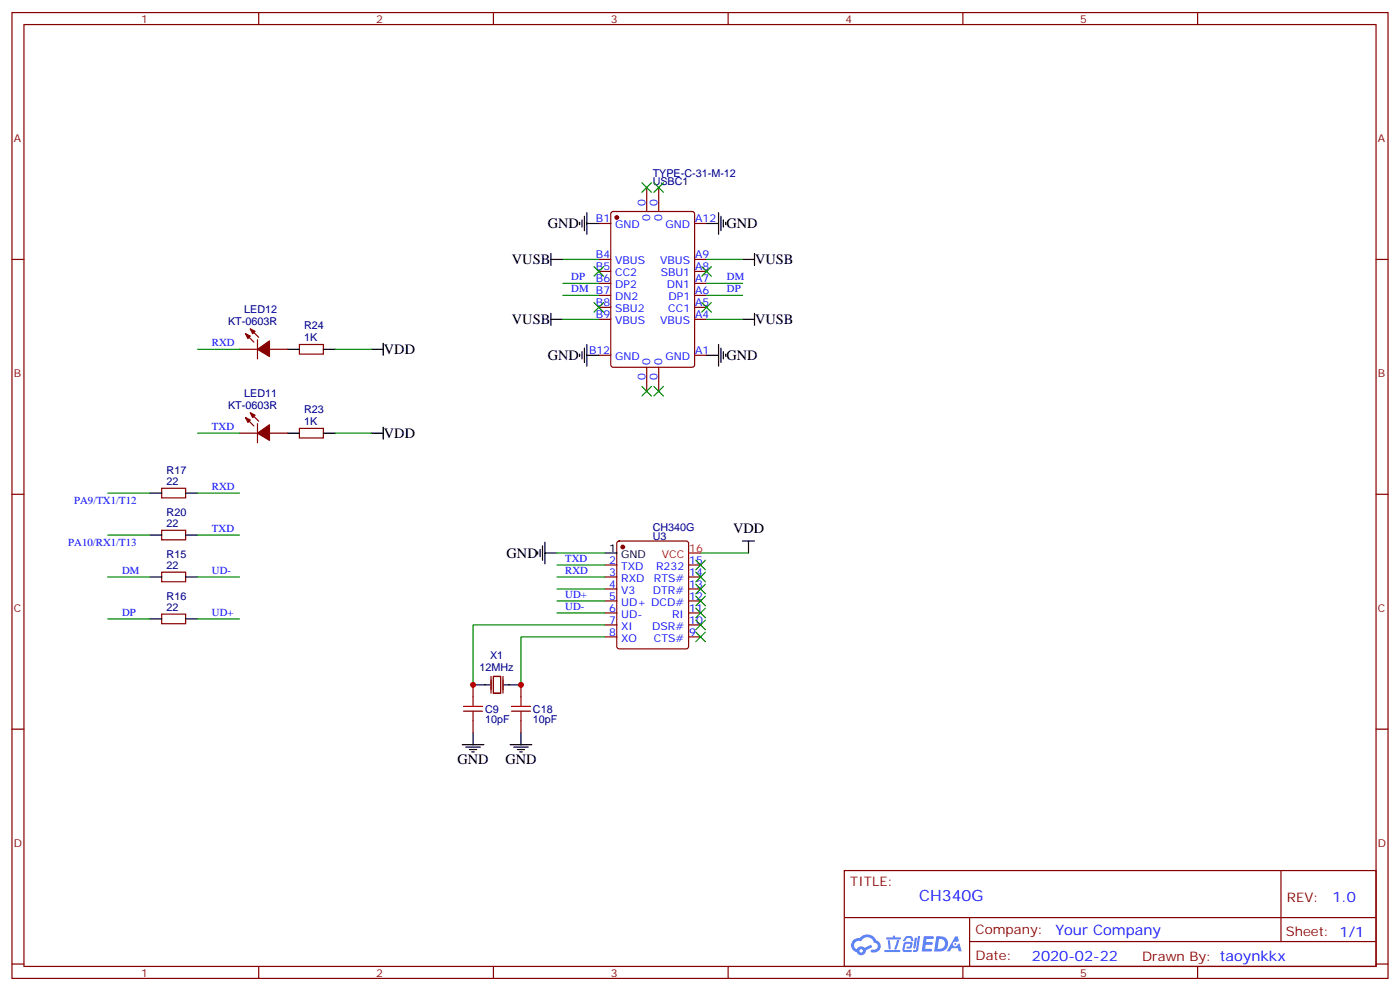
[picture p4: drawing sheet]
<svg xmlns="http://www.w3.org/2000/svg" width="412mm" height="292mm" viewBox="0 0 412 292" stroke-linecap="round" stroke-linejoin="round" font-family="sans-serif">
<g fill="none" stroke="#870000" stroke-width=".35">
<path d="M3.5 3.7h405.4v284.3h-405.4zM7.1 7.2h398.2v277.3h-398.2zM76.2 3.7v3.5M145.3 3.7v3.5M214.5 3.7v3.5M283.6 3.7v3.5M352.8 3.7v3.5M3.5 76.4h3.6M405.3 76.4h3.6M3.5 145.5h3.6M405.3 145.5h3.6M3.5 214.7h3.6"/>
<path d="M405.3 214.7h3.6M248.7 256.3h156.6v28.2h-156.6zM377.3 256.3v20.9M248.7 270.1h156.5M285.6 277.2h119.6M285.6 270.1v14.2M3.5 283.8h3.6M76.2 284.5v3.5M145.3 284.5v3.5M214.5 284.5v3.5M283.6 284.5v3.5M352.8 284.5v3.5"/>
<path d="M405.3 283.8h3.6"/>
</g>
<g fill="#5487ff">
<path d="M272.1 275.6h2.6l.3 .2-.1 .6h-2l-.1 1h1.6l.4 .4-.4 .3h-1.7l-.2 1.2 1.8 .1 .3 .3-.2 .4h-2.9z"/>
<path d="M281.4 275.7h.7l.4 1.3-.7 .3a.74 .74 0 0 0-1.1 .3 .74 .74 0 0 0 .5 1.1 .74 .74 0 0 0 .9-.7l.5-.3 .7 2.4h-.9l-.2-1h-1.9l-.5 1h-.9z"/>
<path d="M269.5 276.1h.6l-.4 2.9a.31 .31 0 0 1-.3 .3 .31 .31 0 0 1-.3-.3z"/>
<path d="M270.4 275.6h.6l-.5 4a.89 .89 0 0 1-.7 .7 .89 .89 0 0 1-.9-.3l1-.5z"/>
<path d="M266.8 275.8l.6-.2 1.2 .1 .5 1.3-.6 .1-.4-.9-1 .1a.95 .95 0 0 1-1 .8l-.1-.2z"/>
<path d="M266.4 277.5l1.8-.2a1.04 1.04 0 0 1 .6 1.1 1.04 1.04 0 0 1-.8 .9h-.7a.29 .29 0 0 1-.3-.4 .29 .29 0 0 1 .3-.2h.7l.2-.8h-1.4l-.4 1.7 1.9 .1a.29 .29 0 0 1 .3 .3 .29 .29 0 0 1-.3 .3h-2l-.4-.3 .2-2.1z"/>
<path d="M260.5 279.7h4.4a.3 .3 0 0 1 .3 .3 .3 .3 0 0 1-.3 .3h-4.3z"/>
<path d="M264.3 276.8h.6l-.5 1.6a1.02 1.02 0 0 1-.7 1.2l-.2-.3z"/>
<path d="M261.5 276.8h.6l.3 2.4-.3 .3-.3-.2z"/>
<path d="M261.1 276h1.9l.2-.5h.5l-.1 .5h1.5a.29 .29 0 0 1 .3 .3 .29 .29 0 0 1-.3 .3h-3.9z"/>
<path d="M275.8 275.6l-.6 4.5h1.4a2.27 2.27 0 0 0 2.7-2.3 2.27 2.27 0 0 0-2.7-2.2zM276.6 276.4a1.5 1.5 0 0 1 1.8 1.6 1.5 1.5 0 0 1-1.9 1.3h-.3z"/>
<path d="M251.4 276.8a2.09 2.09 0 0 0 1 3.5 1.37 1.37 0 0 0 1.5 .9 1.37 1.37 0 0 0 1.1-1.4l2-1-.5-.7-1.8 1a1.4 1.4 0 0 0-2.3 .4 1.32 1.32 0 0 1-.6-1.9 1.32 1.32 0 0 1 1.9-.4 2.02 2.02 0 0 1 2-1.3 2.02 2.02 0 0 1 1.8 1.6 1.09 1.09 0 0 1 1.1 1.4 1.09 1.09 0 0 1-1.6 .7 .41 .41 0 0 0-.5 .3 .41 .41 0 0 0 .4 .5 1.89 1.89 0 0 0 2.4-1.2 1.89 1.89 0 0 0-1.2-2.4 2.98 2.98 0 0 0-5-.6l-1 .1zM253.2 279.9a.52 .52 0 0 1 1 0 .52 .52 0 0 1-1 0z"/>
<circle cx="281.4" cy="277.9" r=".28"/>
</g>
<g fill="none" stroke="#870000" stroke-width=".35">
<path d="M190.5 55.2v7.1M194 55.2v7.1M176.4 65.8h3.5M176.4 76.4h3.5M176.4 79.9h3.5M180.2 62.5l.4-.2h23.3l.7 .4v44.7l-.5 .7h-23.5l-.6-.4-.1-44.7zM204.6 65.8h3.5M204.6 76.4h3.5M204.6 79.9h3.5M72.3 98.2l2.5 2.5M73.7 96.8l2.5 2.5M176.4 83.4h3.5"/>
<path d="M176.4 87h3.5M176.4 90.5h3.5M176.4 94h3.5M204.6 83.4h3.5M204.6 87h3.5M204.6 90.5h3.5M204.6 94h3.5M70.6 102.8h5.2M75.8 100v5.7M79.4 102.8h5.3M88.2 101.4h7v2.8h-7zM176.4 104.6h3.5"/>
<path d="M190.5 108.1v7.1M194 108.1v7.1M204.6 104.6h3.5M70.6 127.5h5.2M72.3 122.9l2.5 2.5M73.7 121.5l2.5 2.5M75.8 124.7v5.7M79.4 127.5h5.3M88.2 126.1h7v2.8h-7zM47.6 143.8h7.1v2.8h-7.1zM47.6 156.1h7.1v2.8h-7.1zM181.9 159.5l.5-.2h19.7l.7 .4v30.6l-.4 .7h-20l-.7-.4v-30.6z"/>
<path d="M47.6 168.5h7.1v2.8h-7.1zM178.2 166.3h3.5M178.2 169.9h3.5M178.2 173.4h3.5M178.2 176.9h3.5M202.8 166.3h3.6M202.8 169.9h3.6M202.8 173.4h3.6M202.8 176.9h3.6M47.6 180.8h7.1v2.8h-7.1zM144.6 199.1v5M145.3 199.1h2.2v5h-2.2z"/>
<path d="M148.2 199.1v5M178.2 180.4h3.5M178.2 184h3.5M178.2 187.5h3.5M202.8 180.4h3.6M202.8 184h3.6M202.8 187.5h3.6M139.3 201.6v3.5M139.3 212.2v3.5M153.5 201.6v3.5M153.5 212.2v3.5"/>
</g>
<g fill="#870000" stroke="#870000" stroke-width=".35">
<path d="M72.3 122.9l1.4 .7-.7 .8z"/>
<path d="M73.7 121.5l1.4 .7-.7 .7z"/>
<path d="M75.8 127.5l3.6-2.4v4.5z"/>
<path d="M72.3 98.2l1.4 .8-.7 .7z"/>
<path d="M73.7 96.8l1.4 .7-.7 .7z"/>
<path d="M75.8 102.8l3.6-2.4v4.6z"/>
<circle cx="183.4" cy="161" r=".53"/>
<circle cx="181.7" cy="64" r=".53"/>
</g>
<g fill="none" stroke="#000" stroke-width=".35">
<path d="M162.3 76.4h3.5M162.3 74.6v3.5M170.7 65.4v.7M171.4 64.7v2.2M172.2 63.7v4.2M172.9 65.8h3.5M172.9 62.6v6.4M208.1 65.8h3.6M211.7 62.6v6.4M212.4 63.7v4.2M213.1 64.7v2.2M213.8 65.4v.7"/>
<path d="M218.7 76.4h3.5M222.2 74.6v3.5M162.3 94h3.5M162.3 92.3v3.5M218.7 94h3.5M222.2 92.3v3.5M84.7 102.8h3.5M95.2 102.8h3.6M109.4 102.8h3.5M112.9 101.1v3.5M170.7 104.2v.8M171.4 103.5v2.2"/>
<path d="M172.2 102.5v4.2M172.9 104.6h3.5M172.9 101.4v6.4M208.1 104.6h3.6M211.7 101.4v6.4M212.4 102.5v4.2M213.1 103.5v2.2M213.8 104.2v.8M84.7 127.5h3.5M95.2 127.5h3.6M109.4 127.5h3.5M112.9 125.8v3.5"/>
<path d="M44.1 145.2h3.5M44.1 157.5h3.5M54.7 145.2h3.5M54.7 157.5h3.5M160.5 159.6v6.4M218.7 159.3h3.5M220.5 159.3v3.5M44.1 169.9h3.5M54.7 169.9h3.5M158.4 162.5v.7M159.1 161.7v2.2M159.8 160.7v4.2"/>
<path d="M160.5 162.8h3.5M178.2 162.8h3.5M44.1 182.2h3.5M54.7 182.2h3.5M136.2 219.3h6.3M137.2 220h4.3M139.3 201.6h5M139.3 215.7v3.6M148.5 201.6h5M150.3 219.3h6.3M151.3 220h4.3M153.5 215.7v3.6"/>
<path d="M138.3 220.7h2.1M139 221.4h.7M152.4 220.7h2.1M153.1 221.4h.7"/>
</g>
<path d="M202.8 162.8h3.6" fill="none" stroke="#f00" stroke-width=".35"/>
<path d="M136.5 209.4h5.7M136.5 208h5.7M139.3 205.1v2.9M139.3 209.4v2.8M150.6 209.4h5.7M150.6 208h5.7M153.5 205.1v2.9M153.5 209.4v2.8" fill="none" stroke="#a10000" stroke-width=".35"/>
<g fill="none" stroke="#008700" stroke-width=".35">
<path d="M165.8 76.4h10.6M208.1 76.4h10.6M165.8 83.4h10.6M165.8 87h10.6M165.8 94h10.6M208.1 83.4h10.6M208.1 87h10.6M208.1 94h10.6M58.2 102.8h12.4M98.8 102.8h10.6M58.2 127.5h12.4M98.8 127.5h10.6"/>
<path d="M31.7 145.2h12.4M31.7 157.5h12.4M58.2 145.2h12.4M58.2 157.5h12.4M31.7 169.9h12.4M58.2 169.9h12.4M164 162.8h14.2M164 166.3h14.2M164 169.9h14.2M164 173.4h14.2M164 176.9h14.2M206.4 162.8h14.1"/>
<path d="M31.7 182.2h12.4M58.2 182.2h12.4M164 180.4h14.2M178.2 184h-38.9v17.6M178.2 187.5h-24.7v14.1"/>
</g>
<g fill="#c00">
<circle cx="139.3" cy="201.6" r=".88"/>
<circle cx="153.5" cy="201.6" r=".88"/>
</g>
<g fill="#c00" stroke="#008700" stroke-width=".35">
<path d="M205 164.9l2.8 2.8zM207.8 164.9l-2.8 2.8z"/>
<path d="M205 168.5l2.8 2.8zM207.8 168.5l-2.8 2.8z"/>
<path d="M205 172l2.8 2.8zM207.8 172l-2.8 2.8z"/>
<path d="M205 175.5l2.8 2.8zM205 178.3l2.8-2.8z"/>
<path d="M205 179l2.8 2.9zM207.8 179l-2.8 2.9z"/>
<path d="M205 182.6l2.8 2.8zM205 185.4l2.8-2.8z"/>
<path d="M205 186.1l2.8 2.8zM207.8 186.1l-2.8 2.8z"/>
<path d="M189.1 53.8l2.8 2.8zM191.9 53.8l-2.8 2.8z"/>
<path d="M192.6 53.8l2.8 2.8zM195.4 53.8l-2.8 2.8z"/>
<path d="M175 78.5l2.8 2.8zM177.8 78.5l-2.8 2.8z"/>
<path d="M175 89.1l2.8 2.8zM177.8 89.1l-2.8 2.8z"/>
<path d="M206.7 78.5l2.8 2.8zM209.5 78.5l-2.8 2.8z"/>
<path d="M206.7 89.1l2.8 2.8zM209.5 89.1l-2.8 2.8z"/>
<path d="M189.1 113.8l2.8 2.8zM191.9 113.8l-2.8 2.8z"/>
<path d="M192.6 113.8l2.8 2.8zM195.4 113.8l-2.8 2.8z"/>
</g>
<text font-size="4.6" fill="#00f" x="270.8" y="265.3">CH340G</text>
<g font-size="4.2">
<text x="161.4" y="67.2">GND</text>
<text x="214" y="67.2">GND</text>
<text x="150.8" y="77.8">VUSB</text>
<text x="222.4" y="77.8">VUSB</text>
<text x="150.8" y="95.5">VUSB</text>
<text x="222.4" y="95.5">VUSB</text>
<text x="113.1" y="104.3">VDD</text>
<text x="161.4" y="106">GND</text>
<text x="214" y="106">GND</text>
<text x="113.1" y="129">VDD</text>
<text x="216" y="157.1">VDD</text>
<text x="149.2" y="164.1">GND</text>
<text x="134.8" y="224.9">GND</text>
<text x="148.9" y="224.9">GND</text>
</g>
<g font-size="4.2" fill="#00f">
<text x="392.5" y="265.6">1.0</text>
<text x="310.9" y="275.1">Your Company</text>
<text x="304" y="282.9">2020-02-22</text>
</g>
<g font-size="3.9" fill="#800">
<text x="250.5" y="260.9">TITLE:</text>
<text x="379.1" y="265.6">REV:</text>
<text x="287.4" y="275.1">Company:</text>
<text x="378.7" y="275.7">Sheet: 1/1</text>
<text x="287.4" y="282.8">Date:</text>
<text x="336.4" y="282.8">Drawn By: taoynkkx</text>
</g>
<g font-size="3.2" fill="#800">
<text x="41.6" y="6.7">1</text>
<text x="110.8" y="6.7">2</text>
<text x="179.9" y="6.7">3</text>
<text x="249.1" y="6.7">4</text>
<text x="318.2" y="6.7">5</text>
<text x="4.1" y="41.8">A</text>
<text x="405.9" y="41.8">A</text>
<text x="4.1" y="110.9">B</text>
<text x="405.9" y="110.9">B</text>
<text x="4.1" y="180.1">C</text>
<text x="405.9" y="180.1">C</text>
<text x="4.1" y="249.2">D</text>
<text x="405.9" y="249.2">D</text>
<text x="41.6" y="287.5">1</text>
<text x="110.8" y="287.5">2</text>
<text x="179.9" y="287.5">3</text>
<text x="249.1" y="287.5">4</text>
<text x="318.2" y="287.5">5</text>
</g>
<g font-size="3.2" fill="#000080">
<text x="192.3" y="52">TYPE-C-31-M-12</text>
<text x="192.3" y="54.5">USBC1</text>
<text x="67.2" y="95.8">KT-0603R</text>
<text x="72" y="92.3">LED12</text>
<text x="89.6" y="100.4">1K</text>
<text x="89.6" y="96.8">R24</text>
<text x="72" y="116.9">LED11</text>
<text x="67.2" y="120.5">KT-0603R</text>
<text x="89.6" y="125.1">1K</text>
<text x="89.6" y="121.5">R23</text>
<text x="49.1" y="142.7">22</text>
<text x="49.1" y="139.6">R17</text>
<text x="49.1" y="155">22</text>
<text x="49.1" y="151.9">R20</text>
<text x="192.3" y="156.5">CH340G</text>
<text x="192.3" y="158.9">U3</text>
<text x="49.1" y="167.4">22</text>
<text x="49.1" y="164.3">R15</text>
<text x="49.1" y="179.7">22</text>
<text x="49.1" y="176.6">R16</text>
<text x="141.2" y="197.5">12MHz</text>
<text x="144.4" y="194">X1</text>
<text x="142.9" y="209.8">C9</text>
<text x="157" y="209.8">C18</text>
<text x="142.9" y="213">10pF</text>
<text x="157" y="213">10pF</text>
</g>
<g font-size="3.2" fill="#00f">
<text x="175.5" y="65.4">B1</text>
<text x="190.1" y="60.5" transform="rotate(-90 190.1 60.5)">0</text>
<text x="191.6" y="65" transform="rotate(-90 191.6 65)">0</text>
<text x="193.7" y="60.5" transform="rotate(-90 193.7 60.5)">0</text>
<text x="195.1" y="65" transform="rotate(-90 195.1 65)">0</text>
<text x="204.8" y="65.4">A12</text>
<text x="181.2" y="67.2">GND</text>
<text x="196" y="67.2">GND</text>
<text x="175.5" y="76">B4</text>
<text x="181.2" y="77.8">VBUS</text>
<text x="194.5" y="77.8">VBUS</text>
<text x="204.8" y="76">A9</text>
<text x="168.3" y="82.6">DP</text>
<text x="175.5" y="79.6">B5</text>
<text x="175.5" y="83.1">B6</text>
<text x="181.2" y="81.3">CC2</text>
<text x="194.6" y="81.3">SBU1</text>
<text x="204.8" y="83.1">A7</text>
<text x="204.8" y="79.6">A8</text>
<text x="214.1" y="82.6">DM</text>
<text x="168.3" y="86.1">DM B7</text>
<text x="181.2" y="84.8">DP2</text>
<text x="181.2" y="88.4">DN2</text>
<text x="196.5" y="84.8">DN1</text>
<text x="196.9" y="88.4">DP1</text>
<text x="204.8" y="86.6">A6</text>
<text x="214.1" y="86.1">DP</text>
<text x="175.5" y="90.1">B8</text>
<text x="175.5" y="93.7">B9</text>
<text x="181.2" y="91.9">SBU2</text>
<text x="181.2" y="95.4">VBUS</text>
<text x="194.5" y="95.4">VBUS</text>
<text x="196.9" y="91.9">CC1</text>
<text x="204.8" y="93.7">A4</text>
<text x="204.8" y="90.1">A5</text>
<text x="62.4" y="102">RXD</text>
<text x="173.5" y="104.2">B12</text>
<text x="181.2" y="106">GND</text>
<text x="191.6" y="107.4" transform="rotate(-90 191.6 107.4)">0</text>
<text x="195.1" y="107.4" transform="rotate(-90 195.1 107.4)">0</text>
<text x="196" y="106">GND</text>
<text x="204.8" y="104.2">A1</text>
<text x="190.1" y="111.9" transform="rotate(-90 190.1 111.9)">0</text>
<text x="193.7" y="111.9" transform="rotate(-90 193.7 111.9)">0</text>
<text x="62.4" y="126.6">TXD</text>
<text x="21.9" y="148.3">PA9/TX1/T12</text>
<text x="62.4" y="144.3">RXD</text>
<text x="20.1" y="160.6">PA10/RX1/T13</text>
<text x="62.4" y="156.6">TXD</text>
<text x="166.5" y="165.5">TXD</text>
<text x="179.5" y="166">2</text>
<text x="183" y="167.7">TXD</text>
<text x="193.3" y="167.7">R232</text>
<text x="203" y="166">15</text>
<text x="36" y="169">DM</text>
<text x="62.4" y="169">UD-</text>
<text x="166.5" y="169">RXD</text>
<text x="179.5" y="169.5">3</text>
<text x="179.5" y="173">4</text>
<text x="183" y="171.3">RXD</text>
<text x="192.6" y="171.3">RTS#</text>
<text x="203" y="173">13</text>
<text x="203" y="169.5">14</text>
<text x="166.5" y="176">UD+</text>
<text x="166.5" y="179.6">UD-</text>
<text x="179.5" y="176.6">5</text>
<text x="183" y="174.8">V3</text>
<text x="183" y="178.3">UD+ DCD#</text>
<text x="192.3" y="174.8">DTR#</text>
<text x="203" y="176.6">12</text>
<text x="36" y="181.3">DP</text>
<text x="62.4" y="181.3">UD+</text>
<text x="179.5" y="180.1">6</text>
<text x="179.5" y="183.6">7</text>
<text x="183" y="181.9">UD-</text>
<text x="183" y="185.4">XI</text>
<text x="192.1" y="185.4">DSR#</text>
<text x="198" y="181.9">RI</text>
<text x="203" y="183.6">10</text>
<text x="203" y="180.1">11</text>
<text x="179.5" y="187.1">8</text>
<text x="183" y="188.9">XO</text>
<text x="192.6" y="188.9">CTS#</text>
<text x="203" y="187.1">9</text>
</g>
<g font-size="3.2">
<text x="179.5" y="162.5">1</text>
<text x="183" y="164.2">GND</text>
</g>
<g font-size="3.2" fill="#f00">
<text x="194.9" y="164.2">VCC</text>
<text x="203" y="162.5">16</text>
</g>
</svg>
